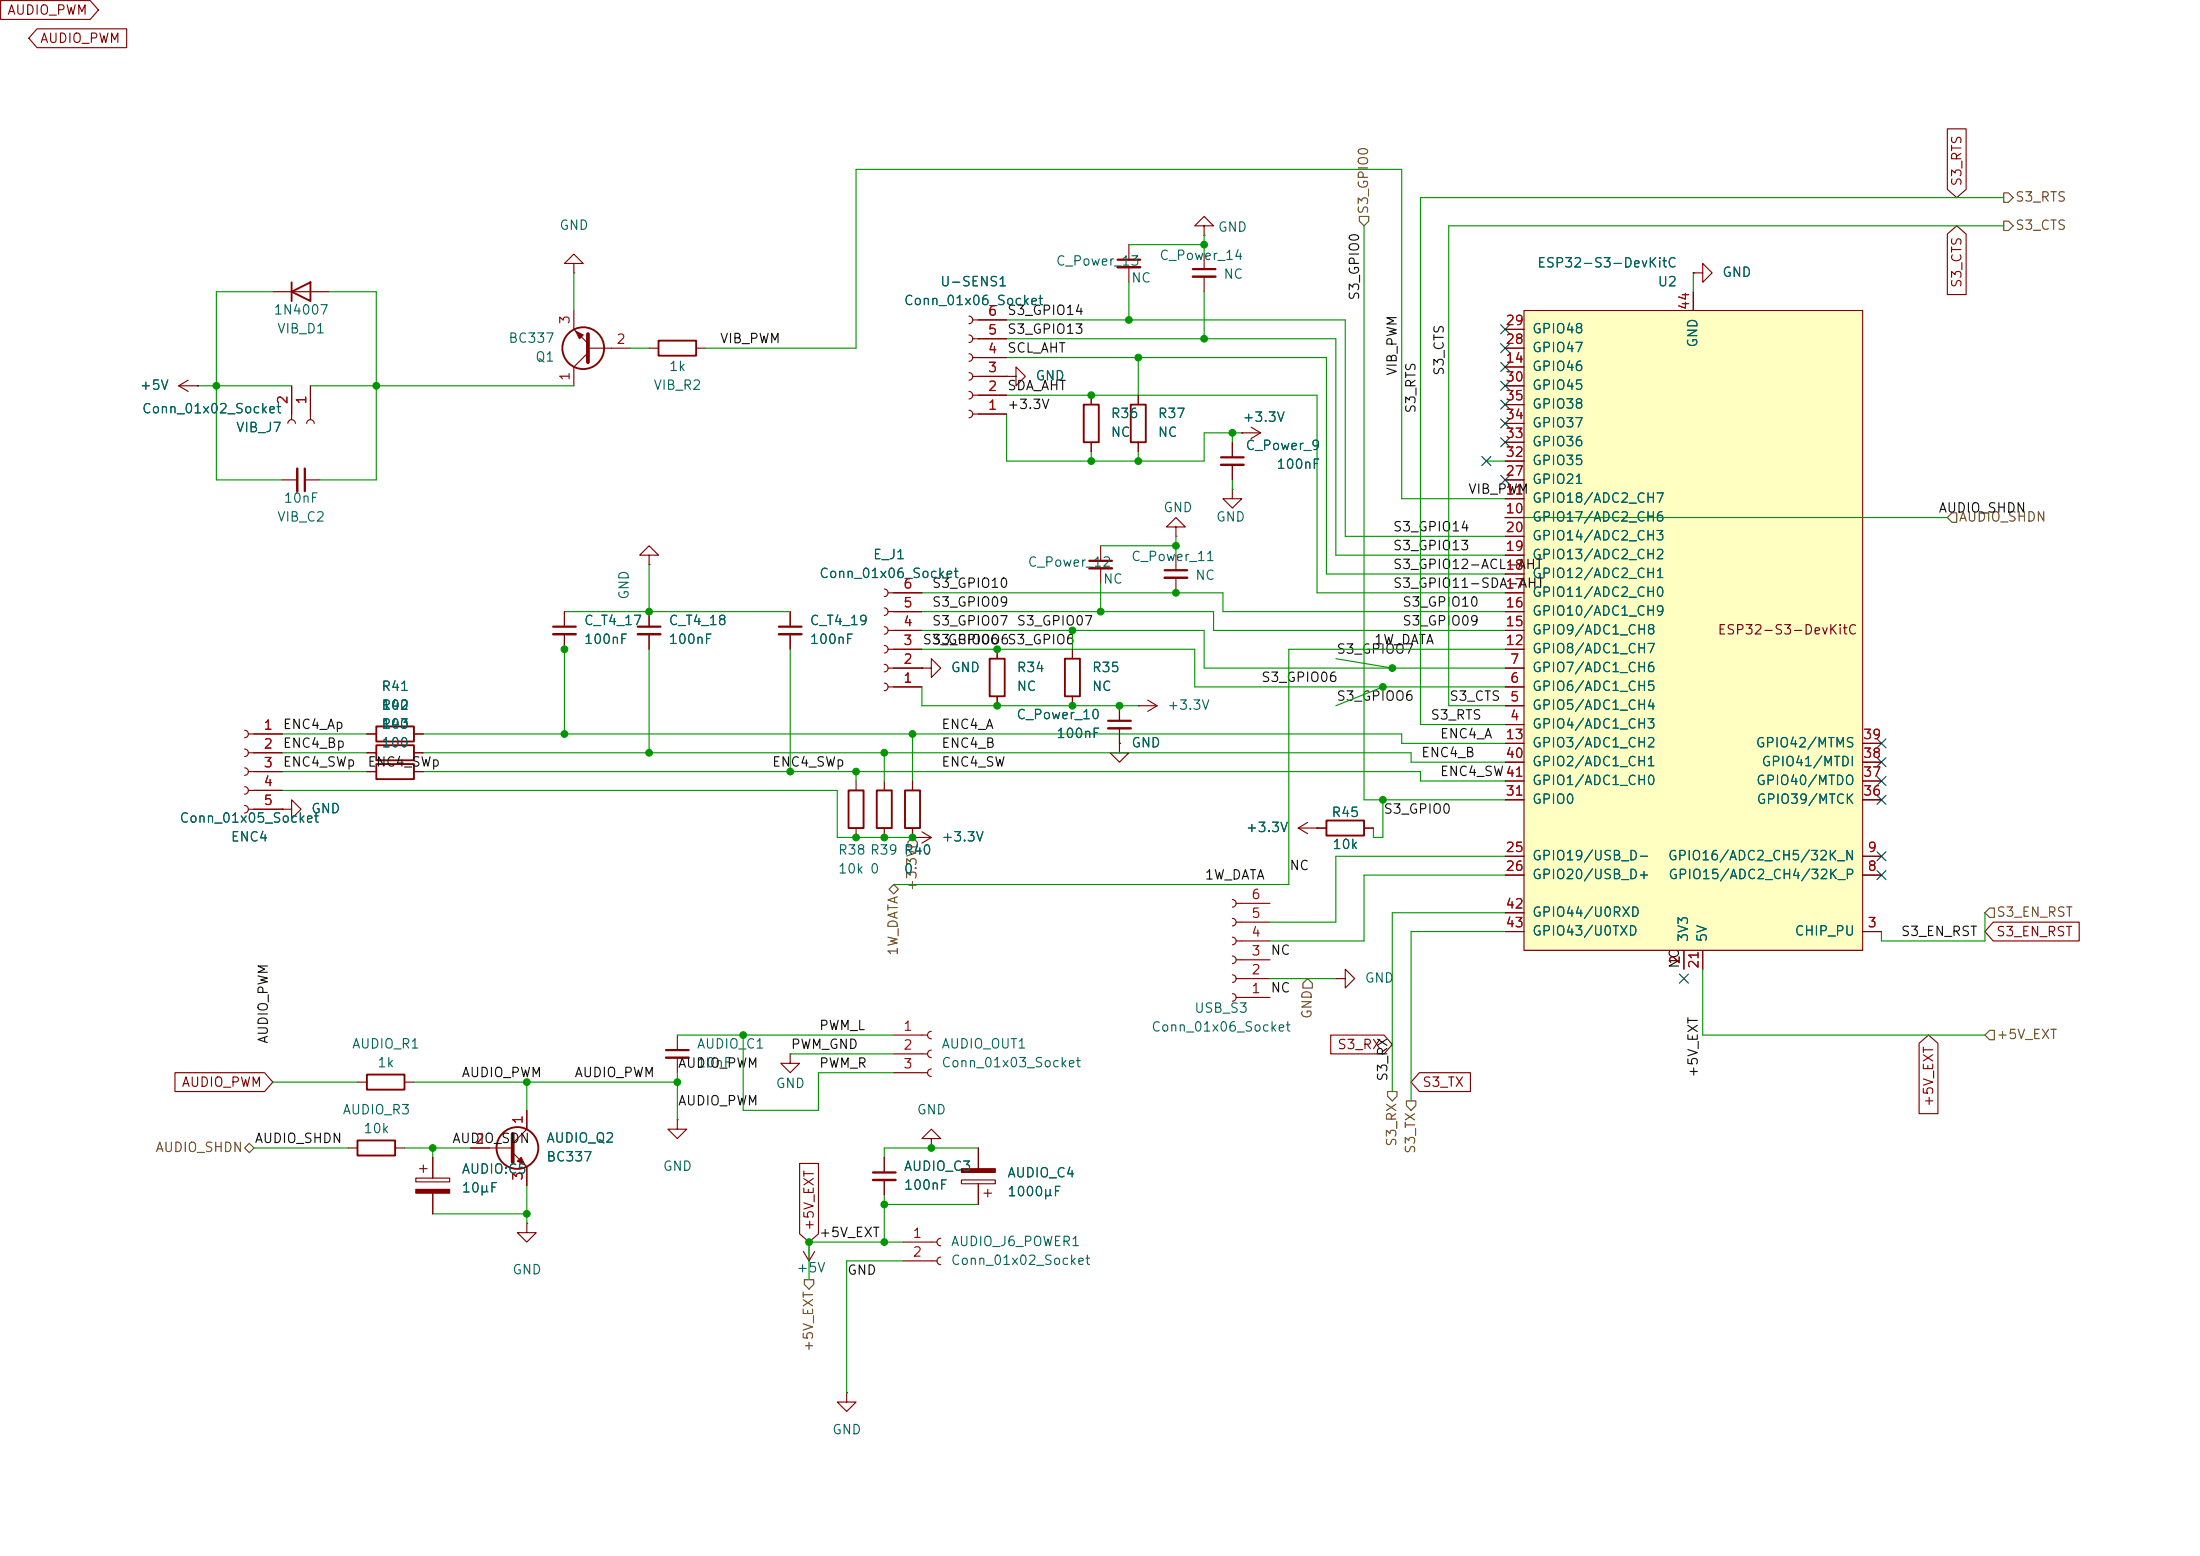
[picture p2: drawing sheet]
<svg xmlns="http://www.w3.org/2000/svg" width="297mm" height="210mm" viewBox="0 0 297 210" stroke-linecap="round" stroke-linejoin="round" font-family="sans-serif">
<g fill="none" stroke="#840000" stroke-width=".15">
<path d="M228.6 36.8h1.3v-1.2l1.2 1.2-1.2 1.3v-1.3M228.6 36.8h.1M130.8 55.4a.51 .51 0 0 1 .5 .5 .51 .51 0 0 1-.5 .5M130.8 52.8a.51 .51 0 0 1 .5 .5 .51 .51 0 0 1-.5 .5M130.8 50.3a.51 .51 0 0 1 .5 .5 .51 .51 0 0 1-.5 .5M130.8 47.8a.51 .51 0 0 1 .5 .5 .51 .51 0 0 1-.5 .5M130.8 45.2a.51 .51 0 0 1 .5 .5 .51 .51 0 0 1-.5 .5M130.8 42.7a.51 .51 0 0 1 .5 .5 .51 .51 0 0 1-.5 .5M131.3 55.9h4.6M131.3 53.3h4.6M131.3 50.8h4.6M131.3 48.3h4.6"/>
<path d="M131.3 45.7h4.6M131.3 43.2h4.6M158.7 74.9v2.1M158.7 78v2M166.4 66v1.3h-1.3l1.3 1.3 1.2-1.3h-1.2M166.4 66h.1M134.6 87.6v1.3M134.6 94v1.3M144.8 87.6v1.3M144.8 94v1.3M153.7 95.3h.1M153.7 95.3h2.5"/>
<path d="M154.9 94.5l1.3 .8M156.2 95.3l-1.3 .7M38.1 109.2h1.3v1.3l1.2-1.3-1.2-1.2v1.2M38.1 109.2h.1M49.5 104.1h1.3M55.9 104.1h1.2M123.2 113h.1M123.2 113h2.5M124.5 112.3l1.2 .7M125.7 113l-1.2 .8M151.1 100.3v1.3h-1.2l1.2 1.3 1.3-1.3h-1.3M151.1 100.3h.1"/>
<path d="M175.3 111.8l1.2 .7M175.3 111.8h3.8M176.5 111l-1.2 .8M177.8 111.8h.1M184.1 111.8h1.3"/>
</g>
<path d="M133.6 88.9h2v5.1h-2zM143.8 88.9h2v5.1h-2zM50.8 103.1h5.1v2.1h-5.1zM179.1 110.7h5v2.1h-5z" fill="none" stroke="#840000" stroke-width=".25"/>
<path d="M157.2 77h3.1" fill="none" stroke="#840000" stroke-width=".3"/>
<path d="M157.2 78h3.1" fill="none" stroke="#840000" stroke-width=".33"/>
<path d="M205.7 41.9h45.8v86.4h-45.8z" fill="#ffffc2"/>
<g fill="none" stroke="#840000" stroke-width=".15">
<path d="M.1 .1h12.1l1.1 1.2-1.1 1.3h-12.1zM5 3.9h12.1v2.5h-12.1l-1.1-1.2zM262.9 17.4h2.5v8.2l-1.2 1.1-1.3-1.1zM36.8 39.4h7.6M77.5 35.6h1.2l-1.2-1.3-1.3 1.3h1.3v1.2M77.5 36.8h.1M152.4 33v2.1M152.4 36.1v2M162.6 30.5h1.2l-1.2-1.3-1.3 1.3h1.3v1.3M162.6 31.8h.1M162.6 34.3v2M162.6 37.3v2.1"/>
<path d="M228.6 36.8h.1M228.6 39.4v2.5M262.9 31.6l1.3-1.1 1.2 1.1v8.2h-2.5zM24.1 52.1h2.6M24.1 52.1l1.3 .7M25.4 51.3l-1.3 .8M26.7 52.1h.1M38.9 57.2a.51 .51 0 0 1 .5-.6 .51 .51 0 0 1 .5 .6M39.4 52.1v4.5M41.4 57.2a.51 .51 0 0 1 .5-.6 .51 .51 0 0 1 .5 .6M41.9 52.1v4.5M77.5 41.9v2.6l1.9 1.9"/>
<path d="M79.4 47h5.7M79.4 47.6l-1.9 1.9v2.6M87.6 47h1.3M94 47h1.2M132.1 55.9h3.8M132.1 53.3h3.8M132.1 50.8h3.8M132.1 48.3h3.8M132.1 45.7h3.8M132.1 43.2h3.8M135.9 50.8h1.3v-1.3l1.2 1.3-1.2 1.3v-1.3M135.9 50.8h.1"/>
<path d="M147.3 53.3v1.3M147.3 59.7v1.3M153.7 53.3v1.3M153.7 59.7v1.3M166.4 59.7v2M167.6 58.4h.1M167.6 58.4h2.6M168.9 57.7l1.3 .7M170.2 58.4l-1.3 .8M203.2 49.5h2.5M203.2 47h2.5M203.2 44.5h2.5"/>
<path d="M203.2 52.1h2.5M203.2 59.7h2.5M203.2 57.2h2.5M203.2 54.6h2.5M205.7 41.9h45.8v86.4h-45.8zM38.1 64.8h2M41.1 64.8h2.1M87.6 74.9h1.3l-1.3-1.2-1.2 1.2h1.2v1.3M87.6 76.2h.1M119.4 79.5a.51 .51 0 0 1 .5 .5 .51 .51 0 0 1-.5 .5M148.6 73.7v2M148.6 76.7v2"/>
<path d="M158.7 71.1h1.3l-1.3-1.2-1.2 1.2h1.2v1.3M158.7 72.4h.1M166.4 62.7v2.1M203.2 74.9h2.5M203.2 69.9h2.5M203.2 67.3h2.5M203.2 77.5h2.5M203.2 72.4h2.5M203.2 64.8h2.5M203.2 62.2h2.5M33 98.6a.51 .51 0 0 1 .5 .5 .51 .51 0 0 1-.5 .5M33.5 99.1h4.6"/>
<path d="M49.5 99.1h1.3M55.9 99.1h1.2M76.2 82.6v2M76.2 85.6v2M87.6 82.6v2M87.6 85.6v2M106.7 82.6v2M106.7 85.6v2M119.4 92.2a.51 .51 0 0 1 .5 .5 .51 .51 0 0 1-.5 .5M119.4 89.7a.51 .51 0 0 1 .5 .5 .51 .51 0 0 1-.5 .5M119.4 87.1a.51 .51 0 0 1 .5 .5 .51 .51 0 0 1-.5 .5M119.4 84.6a.51 .51 0 0 1 .5 .5 .51 .51 0 0 1-.5 .5"/>
<path d="M119.4 82a.51 .51 0 0 1 .5 .6 .51 .51 0 0 1-.5 .5M119.9 92.7h4.6M119.9 90.2h4.6M119.9 87.6h4.6M119.9 85.1h4.6M119.9 82.6h4.6M119.9 80h4.6M124.5 90.2h1.2v-1.3l1.3 1.3-1.3 1.2v-1.2M124.5 90.2h.1M134.6 87.6v1.3M134.6 94v1.3M144.8 87.6v1.3"/>
<path d="M144.8 94v1.3M151.1 95.3v2M151.1 98.3v2M203.2 97.8h2.5M203.2 95.3h2.5M203.2 92.7h2.5M203.2 90.2h2.5M203.2 87.6h2.5M203.2 85.1h2.5M203.2 82.6h2.5M203.2 80h2.5M33 101.1a.51 .51 0 0 1 .5 .5 .51 .51 0 0 1-.5 .5"/>
<path d="M33 103.6a.51 .51 0 0 1 .5 .5 .51 .51 0 0 1-.5 .5M33 106.2a.51 .51 0 0 1 .5 .5 .51 .51 0 0 1-.5 .5M33 108.7a.51 .51 0 0 1 .5 .5 .51 .51 0 0 1-.5 .5M33.5 101.6h4.6M33.5 104.1h4.6M33.5 106.7h4.6M33.5 109.2h4.6M38.1 109.2h.1M49.5 101.6h1.3M49.5 104.1h1.3M55.9 101.6h1.2M55.9 104.1h1.2"/>
<path d="M115.6 105.4v1.3M115.6 111.8v1.2M119.4 105.4v1.3M119.4 111.8v1.2M123.2 113h.1M123.2 105.4v1.3M123.2 111.8v1.2M151.1 100.3h.1M177.8 111.8h.1M177.8 111.8h1.3M184.1 111.8h1.3M203.2 100.3h2.5"/>
<path d="M203.2 102.9h2.5M203.2 105.4h2.5M203.2 118.1h2.5M203.2 115.6h2.5M203.2 108h2.5M251.5 100.3h2.5M251.5 102.9h2.5M251.5 105.4h2.5M251.5 118.1h2.5M251.5 115.6h2.5M251.5 108h2.5M91.4 139.7v2"/>
<path d="M120.6 139.7h4.6M125.7 139.2a.51 .51 0 0 0-.5 .5 .51 .51 0 0 0 .5 .5M166.4 134.1a.51 .51 0 0 1 .5 .5 .51 .51 0 0 1-.5 .5M166.4 131.6a.51 .51 0 0 1 .5 .5 .51 .51 0 0 1-.5 .5M166.4 129a.51 .51 0 0 1 .5 .5 .51 .51 0 0 1-.5 .5M166.4 126.5a.51 .51 0 0 1 .5 .5 .51 .51 0 0 1-.5 .5M166.4 124a.51 .51 0 0 1 .5 .5 .51 .51 0 0 1-.5 .5M166.4 121.4a.51 .51 0 0 1 .5 .5 .51 .51 0 0 1-.5 .5M166.9 134.6h4.5M166.9 132.1h4.5M166.9 129.5h4.5M166.9 127h4.5"/>
<path d="M166.9 124.5h4.5M166.9 121.9h4.5M179.6 139.7h7.2l1.2 1.3-1.2 1.2h-7.2zM180.3 132.1h1.3v-1.3l1.3 1.3-1.3 1.3v-1.3M180.3 132.1h.1M203.2 123.2h2.5M203.2 125.7h2.5M227.3 128.3v2.5M229.9 128.3v2.5M251.5 125.7h2.5M269.1 124.5h11.6v2.5h-11.6l-1.1-1.3zM23.6 144.8h12.1l1.1 1.3-1.1 1.2h-12.1z"/>
<path d="M47 154.9h1.3M48.3 146.1h1.2M53.3 154.9h1.3M54.6 146.1h1.3M56.1 159h4.6v.5h-4.6zM56.6 157.7h1.1M57.1 157.2v1M58.4 156.2v2.8M63.5 154.9h5.7M69.2 155.6l1.9 1.9v2.5M71.1 149.9v2.5l-1.9 1.9M91.4 151.1v1.3h1.3l-1.3 1.3-1.2-1.3h1.2"/>
<path d="M91.4 151.1h.1M91.4 142.7v2.1M106.7 142.2v1.3h1.2l-1.2 1.3-1.3-1.3h1.3M106.7 142.2h.1M107.9 157h2.6v9.5l-1.3 1.1-1.3-1.1zM119.4 156.2v2M119.4 159.3v2M120.6 142.2h4.6M120.6 144.8h4.6M125.7 141.7a.51 .51 0 0 0-.5 .5 .51 .51 0 0 0 .5 .5M125.7 144.3a.51 .51 0 0 0-.5 .5 .51 .51 0 0 0 .5 .5M125.7 153.7h1.3l-1.3-1.3-1.2 1.3h1.2v1.2"/>
<path d="M125.7 154.9h.1M129.8 159.3h4.6v.5h-4.6zM132.1 154.9v2.8M132.1 159.8v2.8M191.6 144.8h6.9v2.5h-6.9l-1.1-1.2zM259.1 140.8l1.2-1.1 1.3 1.1v9.5h-2.5zM58.4 161v2.8M71.1 165.1v1.3h1.3l-1.3 1.2-1.3-1.2h1.3M71.1 165.1h.1M108.5 168.9l.7 1.3M109.2 167.6h.1M109.2 167.6v2.6"/>
<path d="M110 168.9l-.8 1.3M121.9 167.6h4.6M121.9 170.2h4.6M127 167.1a.51 .51 0 0 0-.5 .5 .51 .51 0 0 0 .5 .5M127 169.7a.51 .51 0 0 0-.5 .5 .51 .51 0 0 0 .5 .5M132.8 161h1.1M133.3 160.5v1M114.3 188v1.2h1.3l-1.3 1.3-1.3-1.3h1.3M114.3 188h.1"/>
</g>
<g fill="none" stroke="#840000" stroke-width=".25">
<path d="M39.4 39.4l2.5-1.3v2.5zM39.4 38.1v2.5M88.9 46h5.1v2h-5.1zM146.3 54.6h2v5.1h-2zM152.7 54.6h2v5.1h-2zM50.8 98h5.1v2.1h-5.1zM50.8 100.6h5.1v2h-5.1zM114.6 106.7h2v5.1h-2zM118.4 106.7h2v5.1h-2zM122.2 106.7h2v5.1h-2zM48.3 153.9h5v2.1h-5zM49.5 145h5.1v2.1h-5.1z"/>
<circle cx="78.7" cy="47" r="2.82"/>
<circle cx="69.8" cy="154.9" r="2.82"/>
</g>
<path d="M150.9 35.1h3M161 36.3h3.1M41.1 63.2v3.1M147.1 75.7h3M164.8 61.7h3.1M74.7 84.6h3M86.1 84.6h3.1M105.2 84.6h3M149.6 97.3h3.1M89.9 141.7h3.1M117.9 158.2h3" fill="none" stroke="#840000" stroke-width=".3"/>
<path d="M150.9 36.1h3M161 37.3h3.1M40.1 63.2v3.1M147.1 76.7h3M164.8 62.7h3.1M74.7 85.6h3M86.1 85.6h3.1M105.2 85.6h3M149.6 98.3h3.1M89.9 142.7h3.1M117.9 159.3h3" fill="none" stroke="#840000" stroke-width=".33"/>
<g fill="#840000" stroke="#840000" stroke-width=".15">
<path d="M56.1 160.5h4.6v.5h-4.6z"/>
<path d="M69.8 156.7l.6-.5 .5 1z"/>
<path d="M129.8 157.7h4.6v.5h-4.6z"/>
<path d="M77.7 44.7l1 .5-.5 .5z"/>
</g>
<path d="M79.4 45.1v3.8M69.2 153v3.8" fill="none" stroke="#840000" stroke-width=".51"/>
<g fill="none" stroke="#725600" stroke-width=".15">
<path d="M183.5 29.2h1.3v.6l-.7 .7-.6-.7zM270.5 26h.6l.7 .7-.7 .6h-.6zM270.5 29.8h.6l.7 .7-.7 .6h-.6zM263.5 69.2h.7v1.3h-.7l-.6-.6zM123.2 113l.6 .7v.6h-1.2v-.6zM120 120l.6-.6 .7 .6-.7 .7zM176.5 132.1l.7 .6v.7h-1.3v-.7zM268.6 122.6h.6v1.2h-.6l-.6-.6zM268.6 139.1h.6v1.2h-.6l-.6-.6zM33 154.9l.7-.6 .6 .6-.6 .7zM187.3 147.3h1.3v.7l-.6 .6-.7-.6zM189.9 148.6h1.2v.6l-.6 .7-.6-.7z"/>
<path d="M108.6 172.7h1.3v.7l-.7 .6-.6-.6z"/>
</g>
<g fill="none" stroke="#009600" stroke-width=".15">
<path d="M36.8 39.4h-7.6v25.4h8.9M44.4 39.4h6.4v25.4h-7.6M77.5 36.8v5.1M152.4 33h10.2M152.4 38.1v5.1M162.6 31.8v2.5M162.6 39.4v6.3M184.1 30.5v77.5h19.1M228.6 36.8v2.6M270.5 30.5h-74.9v64.8h7.6M270.5 26.7h-78.7v71.1h11.4M26.7 52.1h12.7"/>
<path d="M41.9 52.1h35.6M85.1 47h2.5M95.2 47h20.4v-24.1h73.6v44.4h14M135.9 53.3h41.9v26.7h25.4M135.9 55.9v6.3h26.7v-3.8h5M135.9 48.3h43.2v29.2h24.1M135.9 43.2h45.7v29.2h21.6M135.9 45.7h44.4v29.2h22.9M153.7 48.3v5M166.4 58.4v1.3M87.6 76.2v6.4M147.3 61v1.2"/>
<path d="M148.6 78.7v3.9M148.6 73.7h10.1M153.7 61v1.2M158.7 72.4v2.5M166.4 64.8v1.2M200.7 62.2h2.5M203.2 69.9h59.7M38.1 99.1h11.4M57.1 99.1h132.1v1.2h14M76.2 82.6h30.5M76.2 86.4v12.7M87.6 87.6v14"/>
<path d="M106.7 87.6v16.5M123.2 99.1v6.3M124.5 85.1h38.1v5.1h40.6M124.5 82.6h39.3v2.5h39.4M124.5 80h40.6v2.6h38.1M124.5 87.6h36.8v5.1h41.9M124.5 92.7v2.6h29.2M144.8 85.1v2.5M180.3 88.9l7.7 1.3M186.7 92.7l-6.4 2.6M203.2 87.6h-29.2v31.8h-53.4M38.1 106.7h74.9v6.3h10.2"/>
<path d="M38.1 101.6h11.4M38.1 104.1h11.4M57.1 104.1h134.7v1.3h11.4M57.1 101.6h133.4v1.3h12.7M115.6 104.1v1.3M119.4 101.6v3.8M186.7 108v5h-1.3v-1.2M203.2 115.6h-22.9v8.9h-8.9M203.2 118.1h-19.1v8.9h-12.7M91.4 139.7h29.2M100.3 139.7v10.2h10.2v-5.1h10.1M171.4 132.1h8.9"/>
<path d="M203.2 125.7h-12.7v22.9M203.2 123.2h-15.2v24.1M229.9 130.8v8.9h38.1M268 123.2v3.8h-14v-1.3M34.3 154.9h12.7M36.8 146.1h11.5M54.6 154.9h8.9M55.9 146.1h35.5M58.4 154.9v1.3M71.1 146.1v3.8M91.4 144.8v6.3M106.7 142.2h13.9"/>
<path d="M132.1 154.9h-12.7v1.3M58.4 163.8h12.7M71.1 160v5.1M119.4 161.3v6.3M119.4 162.6h12.7M121.9 170.2h-7.6v17.8M121.9 167.6h-12.7v5.1"/>
</g>
<g fill="none" stroke="#000084" stroke-width=".15">
<path d="M202.6 46.4l1.2 1.2M202.6 48.9l1.2 1.2M202.6 56.5l1.2 1.3M202.6 43.8l1.2 1.3M202.6 51.5l1.2 1.2M202.6 54l1.2 1.2M202.6 59.1l1.2 1.2M203.8 46.4l-1.2 1.2M203.8 48.9l-1.2 1.2M203.8 56.5l-1.2 1.3M203.8 43.8l-1.2 1.3M203.8 51.5l-1.2 1.2"/>
<path d="M203.8 54l-1.2 1.2M203.8 59.1l-1.2 1.2M200.1 61.6l1.2 1.2M201.3 61.6l-1.2 1.2M202.6 64.2l1.2 1.2M203.8 64.2l-1.2 1.2M253.4 99.7l1.2 1.2M254.6 99.7l-1.2 1.2M253.4 115l1.2 1.2M253.4 117.5l1.2 1.2M253.4 102.3l1.2 1.2M253.4 107.3l1.2 1.3"/>
<path d="M253.4 104.8l1.2 1.2M254.6 115l-1.2 1.2M254.6 117.5l-1.2 1.2M254.6 102.3l-1.2 1.2M254.6 107.3l-1.2 1.3M254.6 104.8l-1.2 1.2M226.7 131.5l1.2 1.2M227.9 131.5l-1.2 1.2"/>
</g>
<g fill="#009600" stroke="#009600" stroke-width=".14">
<circle cx="166.4" cy="58.4" r=".46"/>
<circle cx="158.7" cy="73.7" r=".46"/>
<circle cx="186.7" cy="92.7" r=".46"/>
<circle cx="186.7" cy="108" r=".46"/>
<circle cx="144.8" cy="95.3" r=".46"/>
<circle cx="144.8" cy="85.1" r=".46"/>
<circle cx="134.6" cy="87.6" r=".46"/>
<circle cx="134.6" cy="95.3" r=".46"/>
<circle cx="188" cy="90.2" r=".46"/>
<circle cx="151.1" cy="95.3" r=".46"/>
<circle cx="148.6" cy="82.6" r=".46"/>
<circle cx="158.7" cy="80" r=".46"/>
<circle cx="106.7" cy="104.1" r=".46"/>
<circle cx="87.6" cy="101.6" r=".46"/>
<circle cx="115.6" cy="104.1" r=".46"/>
<circle cx="119.4" cy="101.6" r=".46"/>
<circle cx="115.6" cy="113" r=".46"/>
<circle cx="123.2" cy="99.1" r=".46"/>
<circle cx="123.2" cy="113" r=".46"/>
<circle cx="76.2" cy="99.1" r=".46"/>
<circle cx="76.2" cy="87.6" r=".46"/>
<circle cx="87.6" cy="82.6" r=".46"/>
<circle cx="162.6" cy="33" r=".46"/>
<circle cx="162.6" cy="45.7" r=".46"/>
<circle cx="152.4" cy="43.2" r=".46"/>
<circle cx="147.3" cy="53.3" r=".46"/>
<circle cx="125.7" cy="154.9" r=".46"/>
<circle cx="109.2" cy="167.6" r=".46"/>
<circle cx="119.4" cy="162.6" r=".46"/>
<circle cx="119.4" cy="167.6" r=".46"/>
<circle cx="119.4" cy="113" r=".46"/>
<circle cx="100.3" cy="139.7" r=".46"/>
<circle cx="58.4" cy="154.9" r=".46"/>
<circle cx="71.1" cy="146.1" r=".46"/>
<circle cx="71.1" cy="163.8" r=".46"/>
<circle cx="91.4" cy="146.1" r=".46"/>
<circle cx="147.3" cy="62.2" r=".46"/>
<circle cx="153.7" cy="62.2" r=".46"/>
<circle cx="153.7" cy="48.3" r=".46"/>
<circle cx="50.8" cy="52.1" r=".46"/>
<circle cx="29.2" cy="52.1" r=".46"/>
</g>
<g font-size="1.3" fill="#840000">
<text x=".9" y="2.3">AUDIO_PWM</text>
<text x="5.3" y="6.1">AUDIO_PWM</text>
<text x="265.1" y="25.2" transform="rotate(-90 265.1 25.2)">S3_RTS</text>
<text x="265.1" y="38.9" transform="rotate(-90 265.1 38.9)">S3_CTS</text>
<text x="231.8" y="86">ESP32-S3-DevKitC</text>
<text x="269.4" y="126.7">S3_EN_RST</text>
<text x="180.5" y="141.9">S3_RX</text>
<text x="24.4" y="147">AUDIO_PWM</text>
<text x="191.9" y="147">S3_TX</text>
<text x="261.3" y="149.5" transform="rotate(-90 261.3 149.5)">+5V_EXT</text>
<text x="110.2" y="166.2" transform="rotate(-90 110.2 166.2)">+5V_EXT</text>
</g>
<g font-size="1.3" fill="#725600">
<text x="185" y="29" transform="rotate(-90 185 29)">S3_GPIO0</text>
<text x="272" y="27.5">S3_RTS</text>
<text x="272" y="31.3">S3_CTS</text>
<text x="264.4" y="70.7">AUDIO_SHDN</text>
<text x="124.1" y="120.4" transform="rotate(-90 124.1 120.4)">+3.3V</text>
<text x="269.4" y="124.1">S3_EN_RST</text>
<text x="121.5" y="129.1" transform="rotate(-90 121.5 129.1)">1W_DATA</text>
<text x="177.4" y="137.6" transform="rotate(-90 177.4 137.6)">GND</text>
<text x="269.4" y="140.6">+5V_EXT</text>
<text x="20.9" y="155.8">AUDIO_SHDN</text>
<text x="188.8" y="154.8" transform="rotate(-90 188.8 154.8)">S3_RX</text>
<text x="191.4" y="155.8" transform="rotate(-90 191.4 155.8)">S3_TX</text>
<text x="110.1" y="182.5" transform="rotate(-90 110.1 182.5)">+5V_EXT</text>
</g>
<g font-size="1.3" fill="#006464">
<text x="75.4" y="31.3">GND</text>
<text x="156.4" y="35.4">C_Power_14</text>
<text x="164.3" y="31.6">GND</text>
<text x="121.9" y="41.5">Conn_01x06_Socket</text>
<text x="126.8" y="39">U-SENS1</text>
<text x="142.5" y="36.2">C_Power_13</text>
<text x="152.6" y="38.5">NC</text>
<text x="165.1" y="37.9">NC</text>
<text x="207.4" y="36.4">ESP32-S3-DevKitC</text>
<text x="223.7" y="39">U2</text>
<text x="232.4" y="37.7">GND</text>
<text x="36.8" y="42.8">1N4007</text>
<text x="37.3" y="45.3">VIB_D1</text>
<text x="68.5" y="46.6">BC337</text>
<text x="206.8" y="47.9">GPIO47</text>
<text x="206.8" y="45.3">GPIO48</text>
<text x="229.5" y="47" transform="rotate(-90 229.5 47)">GND</text>
<text x="18.8" y="52.9">+5V</text>
<text x="72.2" y="49.1">Q1</text>
<text x="88.1" y="52.9">VIB_R2</text>
<text x="90.2" y="50.4">1k</text>
<text x="139.7" y="51.7">GND</text>
<text x="206.8" y="50.4">GPIO46</text>
<text x="206.8" y="52.9">GPIO45</text>
<text x="19.1" y="56.1">Conn_01x02_Socket</text>
<text x="31.8" y="58.6">VIB_J7</text>
<text x="149.9" y="59.3">NC</text>
<text x="149.9" y="56.7">R36</text>
<text x="156.2" y="59.3">NC</text>
<text x="156.2" y="56.7">R37</text>
<text x="167.6" y="57.3">+3.3V</text>
<text x="206.8" y="58">GPIO37</text>
<text x="206.8" y="55.5">GPIO38</text>
<text x="168.1" y="61.1">C_Power_9</text>
<text x="172.2" y="63.6">100nF</text>
<text x="206.8" y="65.6">GPIO21</text>
<text x="206.8" y="63.1">GPIO35</text>
<text x="206.8" y="60.6">GPIO36</text>
<text x="37.3" y="70.7">VIB_C2</text>
<text x="38.2" y="68.2">10nF</text>
<text x="157" y="69.4">GND</text>
<text x="164.1" y="70.7">GND</text>
<text x="206.8" y="70.7">GPIO17/ADC2_CH6</text>
<text x="206.8" y="68.2">GPIO18/ADC2_CH7</text>
<text x="117.8" y="75.8">E_J1</text>
<text x="138.7" y="76.8">C_Power_12</text>
<text x="152.6" y="76">C_Power_11</text>
<text x="206.8" y="75.8">GPIO13/ADC2_CH2</text>
<text x="206.8" y="73.3">GPIO14/ADC2_CH3</text>
<text x="85.2" y="81" transform="rotate(-90 85.2 81)">GND</text>
<text x="110.5" y="78.3">Conn_01x06_Socket</text>
<text x="148.8" y="79.1">NC</text>
<text x="161.3" y="78.6">NC</text>
<text x="206.8" y="83.4">GPIO10/ADC1_CH9</text>
<text x="206.8" y="80.9">GPIO11/ADC2_CH0</text>
<text x="206.8" y="78.3">GPIO12/ADC2_CH1</text>
<text x="78.7" y="84.7">C_T4_17</text>
<text x="78.7" y="87.2">100nF</text>
<text x="90.2" y="84.7">C_T4_18</text>
<text x="90.2" y="87.2">100nF</text>
<text x="109.2" y="84.7">C_T4_19</text>
<text x="109.2" y="87.2">100nF</text>
<text x="206.8" y="88.5">GPIO8/ADC1_CH7</text>
<text x="206.8" y="86">GPIO9/ADC1_CH8</text>
<text x="51.4" y="93.6">R41</text>
<text x="128.3" y="91">GND</text>
<text x="137.2" y="93.6">NC</text>
<text x="137.2" y="91">R34</text>
<text x="147.3" y="93.6">NC</text>
<text x="147.3" y="91">R35</text>
<text x="206.8" y="93.6">GPIO6/ADC1_CH5</text>
<text x="206.8" y="91">GPIO7/ADC1_CH6</text>
<text x="51.4" y="98.7">R43</text>
<text x="51.4" y="96.1">R42</text>
<text x="51.4" y="101.2">100</text>
<text x="51.4" y="96.1">100</text>
<text x="51.4" y="98.7">100</text>
<text x="137.1" y="97.4">C_Power_10</text>
<text x="142.5" y="99.9">100nF</text>
<text x="152.6" y="101.2">GND</text>
<text x="157.5" y="96.1">+3.3V</text>
<text x="206.8" y="98.7">GPIO4/ADC1_CH3</text>
<text x="206.8" y="96.1">GPIO5/ADC1_CH4</text>
<text x="206.8" y="101.2">GPIO3/ADC1_CH2</text>
<text x="236.9" y="101.2">GPIO42/MTMS</text>
<text x="206.8" y="103.7">GPIO2/ADC1_CH1</text>
<text x="206.8" y="106.3">GPIO1/ADC1_CH0</text>
<text x="237" y="106.3">GPIO40/MTDO</text>
<text x="237.7" y="103.7">GPIO41/MTDI</text>
<text x="24.1" y="111.4">Conn_01x05_Socket</text>
<text x="31.1" y="113.9">ENC4</text>
<text x="41.9" y="110.1">GND</text>
<text x="127" y="113.9">+3.3V</text>
<text x="168.1" y="112.6">+3.3V</text>
<text x="179.7" y="110.6">R45</text>
<text x="206.8" y="108.8">GPIO0</text>
<text x="237.1" y="108.8">GPIO39/MTCK</text>
<text x="113" y="118.2">10k 0</text>
<text x="113" y="115.7">R38 R39 R40</text>
<text x="121.9" y="118.2">0</text>
<text x="121.9" y="115.7">R40</text>
<text x="179.8" y="114.9">10k</text>
<text x="206.8" y="116.4">GPIO19/USB_D-</text>
<text x="206.8" y="119">GPIO20/USB_D+</text>
<text x="225.1" y="116.4">GPIO16/ADC2_CH5/32K_N</text>
<text x="225.1" y="119">GPIO15/ADC2_CH4/32K_P</text>
<text x="206.8" y="124.1">GPIO44/U0RXD</text>
<text x="206.8" y="126.6">GPIO43/U0TXD</text>
<text x="228.2" y="127.3" transform="rotate(-90 228.2 127.3)">3V3</text>
<text x="230.7" y="127.3" transform="rotate(-90 230.7 127.3)">5V</text>
<text x="242.2" y="126.6">CHIP_PU</text>
<text x="161.1" y="137">USB_S3</text>
<text x="184.2" y="132.9">GND</text>
<text x="47.4" y="141.8">AUDIO_R1</text>
<text x="94" y="141.8">AUDIO_C1</text>
<text x="127" y="141.8">AUDIO_OUT1</text>
<text x="155.3" y="139.5">Conn_01x06_Socket</text>
<text x="50.8" y="144.4">1k</text>
<text x="94" y="144.4">10nF</text>
<text x="104.6" y="147.2">GND</text>
<text x="127" y="144.4">Conn_01x03_Socket</text>
<text x="46.2" y="150.7">AUDIO_R3</text>
<text x="49" y="153.3">10k</text>
<text x="73.7" y="154.5">AUDIO_Q2</text>
<text x="123.7" y="150.7">GND</text>
<text x="62.2" y="158.7">AUDIO:C5</text>
<text x="62.2" y="161.3">10µF</text>
<text x="73.7" y="157.1">BC337</text>
<text x="89.4" y="158.3">GND</text>
<text x="121.9" y="158.3">AUDIO_C3</text>
<text x="121.9" y="160.9">100nF</text>
<text x="135.9" y="159.2">AUDIO_C4</text>
<text x="135.9" y="161.8">1000µF</text>
<text x="69.1" y="172.3">GND</text>
<text x="107.4" y="172.1">+5V</text>
<text x="128.3" y="168.5">AUDIO_J6_POWER1</text>
<text x="128.3" y="171">Conn_01x02_Socket</text>
<text x="112.3" y="193.9">GND</text>
</g>
<g font-size="1.3" fill="#0f0f0f">
<text x="183.8" y="40.6" transform="rotate(-90 183.8 40.6)">S3_GPIO0</text>
<text x="97.1" y="46.6">VIB_PWM</text>
<text x="135.9" y="45.4">S3_GPIO13</text>
<text x="135.9" y="42.8">S3_GPIO14</text>
<text x="135.9" y="47.9">SCL_AHT</text>
<text x="135.9" y="53">SDA_AHT</text>
<text x="188.9" y="50.8" transform="rotate(-90 188.9 50.8)">VIB_PWM</text>
<text x="195.2" y="50.8" transform="rotate(-90 195.2 50.8)">S3_CTS</text>
<text x="135.9" y="55.5">+3.3V</text>
<text x="191.4" y="55.9" transform="rotate(-90 191.4 55.9)">S3_RTS</text>
<text x="198.1" y="67">VIB_PWM</text>
<text x="261.6" y="69.5">AUDIO_SHDN</text>
<text x="188" y="74.6">S3_GPIO13</text>
<text x="188" y="72">S3_GPIO14</text>
<text x="188" y="77.1">S3_GPIO12-ACL-AHT</text>
<text x="125.7" y="79.7">S3_GPIO10</text>
<text x="125.7" y="82.2">S3_GPIO09</text>
<text x="188" y="79.7">S3_GPIO11-SDA-AHT</text>
<text x="189.2" y="82.2">S3_GPIO10</text>
<text x="124.5" y="87.3">S3_GPIO06</text>
<text x="125.7" y="84.7">S3_GPIO07</text>
<text x="125.7" y="87.3">S3_GPIOO6S3_GPIO6</text>
<text x="137.2" y="84.7">S3_GPIO07</text>
<text x="180.3" y="88.6">S3_GPIOO7</text>
<text x="185.4" y="87.3">1W_DATA</text>
<text x="189.2" y="84.7">S3_GPIO09</text>
<text x="170.2" y="92.4">S3_GPIO06</text>
<text x="180.3" y="94.9">S3_GPIOO6</text>
<text x="195.6" y="94.9">S3_CTS</text>
<text x="38.1" y="101.3">ENC4_Bp</text>
<text x="38.1" y="98.7">ENC4_Ap</text>
<text x="127" y="101.3">ENC4_B</text>
<text x="127" y="98.7">ENC4_A</text>
<text x="193" y="97.4">S3_RTS</text>
<text x="194.3" y="100">ENC4_A</text>
<text x="38.1" y="103.8">ENC4_SWp</text>
<text x="49.5" y="103.8">ENC4_SWp</text>
<text x="104.1" y="103.8">ENC4_SWp</text>
<text x="127" y="103.8">ENC4_SW</text>
<text x="191.8" y="102.5">ENC4_B</text>
<text x="194.3" y="105.1">ENC4_SW 41</text>
<text x="186.7" y="110.1">S3_GPIO0</text>
<text x="162.6" y="119">1W_DATA</text>
<text x="174" y="117.8">NC</text>
<text x="171.4" y="129.2">NC</text>
<text x="227" y="130.8" transform="rotate(-90 227 130.8)">NC</text>
<text x="256.5" y="126.7">S3_EN_RST</text>
<text x="171.4" y="134.3">NC</text>
<text x="36.5" y="141" transform="rotate(-90 36.5 141)">AUDIO_PWM</text>
<text x="106.7" y="141.9">PWM_GND</text>
<text x="110.5" y="139.4">PWM_L</text>
<text x="62.2" y="145.7">AUDIO_PWM</text>
<text x="77.5" y="145.7">AUDIO_PWM</text>
<text x="91.4" y="144.4">AUDIO_PWM</text>
<text x="91.4" y="149.5">AUDIO_PWM</text>
<text x="110.5" y="144.4">PWM_R</text>
<text x="187.6" y="146.1" transform="rotate(-90 187.6 146.1)">S3_RX</text>
<text x="229.5" y="145.5" transform="rotate(-90 229.5 145.5)">+5V_EXT</text>
<text x="34.3" y="154.6">AUDIO_SHDN</text>
<text x="61" y="154.6">AUDIO_SDN</text>
<text x="110.5" y="167.3">+5V_EXT</text>
<text x="114.3" y="172.4">GND</text>
</g>
<g font-size="1.3" fill="#a90000">
<text x="228.3" y="42" transform="rotate(-90 228.3 42)">44</text>
<text x="77.2" y="43.9" transform="rotate(-90 77.2 43.9)">3</text>
<text x="83.1" y="46.7">2</text>
<text x="133.3" y="45.5">5</text>
<text x="133.3" y="42.9">6</text>
<text x="203.2" y="46.7">28</text>
<text x="203.2" y="44.2">29</text>
<text x="77.2" y="51.5" transform="rotate(-90 77.2 51.5)">1</text>
<text x="133.3" y="53.1">2</text>
<text x="133.3" y="50.5">3</text>
<text x="133.3" y="48">4</text>
<text x="203.2" y="49.3">14</text>
<text x="203.2" y="51.8">30</text>
<text x="39.1" y="54.7" transform="rotate(-90 39.1 54.7)">2</text>
<text x="41.7" y="54.7" transform="rotate(-90 41.7 54.7)">1</text>
<text x="133.3" y="55.6">1</text>
<text x="203.2" y="59.4">33</text>
<text x="203.2" y="56.9">34</text>
<text x="203.2" y="54.4">35</text>
<text x="203.2" y="64.5">27</text>
<text x="203.2" y="62">32</text>
<text x="203.2" y="69.6">10</text>
<text x="203.2" y="67.1">11</text>
<text x="203.2" y="74.7">19</text>
<text x="203.2" y="77.2">18</text>
<text x="203.2" y="72.1">20</text>
<text x="121.8" y="82.3">5</text>
<text x="121.8" y="79.8">6</text>
<text x="203.2" y="82.3">16</text>
<text x="203.2" y="79.8">17</text>
<text x="121.8" y="89.9">2</text>
<text x="121.8" y="87.4">3</text>
<text x="121.8" y="84.8">4</text>
<text x="203.2" y="87.4">12</text>
<text x="203.2" y="84.8">15</text>
<text x="203.8" y="89.9">7</text>
<text x="121.8" y="92.5">1</text>
<text x="203.8" y="95">5</text>
<text x="203.8" y="92.5">6</text>
<text x="35.5" y="98.8">1</text>
<text x="35.5" y="101.3">2</text>
<text x="203.2" y="100.1">13</text>
<text x="203.8" y="97.5">4</text>
<text x="251.4" y="100.1">39</text>
<text x="35.5" y="103.9">3</text>
<text x="35.5" y="106.4">4</text>
<text x="203.2" y="102.6">40</text>
<text x="203.2" y="107.7">31</text>
<text x="203.2" y="105.2">41</text>
<text x="251.4" y="107.7">36</text>
<text x="251.4" y="105.2">37</text>
<text x="251.4" y="102.6">38</text>
<text x="35.5" y="109">5</text>
<text x="203.2" y="115.3">25</text>
<text x="203.2" y="117.9">26</text>
<text x="252" y="117.9">8</text>
<text x="252" y="115.3">9</text>
<text x="168.8" y="124.2">5</text>
<text x="168.8" y="121.7">6</text>
<text x="203.2" y="122.9">42</text>
<text x="203.2" y="125.5">43</text>
<text x="252" y="125.5">3</text>
<text x="168.8" y="131.8">2</text>
<text x="168.8" y="129.3">3</text>
<text x="168.8" y="126.7">4</text>
<text x="227.1" y="130.2" transform="rotate(-90 227.1 130.2)">2</text>
<text x="229.6" y="130.9" transform="rotate(-90 229.6 130.9)">21</text>
<text x="168.8" y="134.4">1</text>
<text x="121.8" y="139.4">1</text>
<text x="121.8" y="142">2</text>
<text x="121.8" y="144.5">3</text>
<text x="64.1" y="154.7">2</text>
<text x="70.9" y="151.8" transform="rotate(-90 70.9 151.8)">1</text>
<text x="70.9" y="159.5" transform="rotate(-90 70.9 159.5)">3</text>
<text x="123.1" y="167.4">1</text>
<text x="123.1" y="169.9">2</text>
</g>
</svg>
